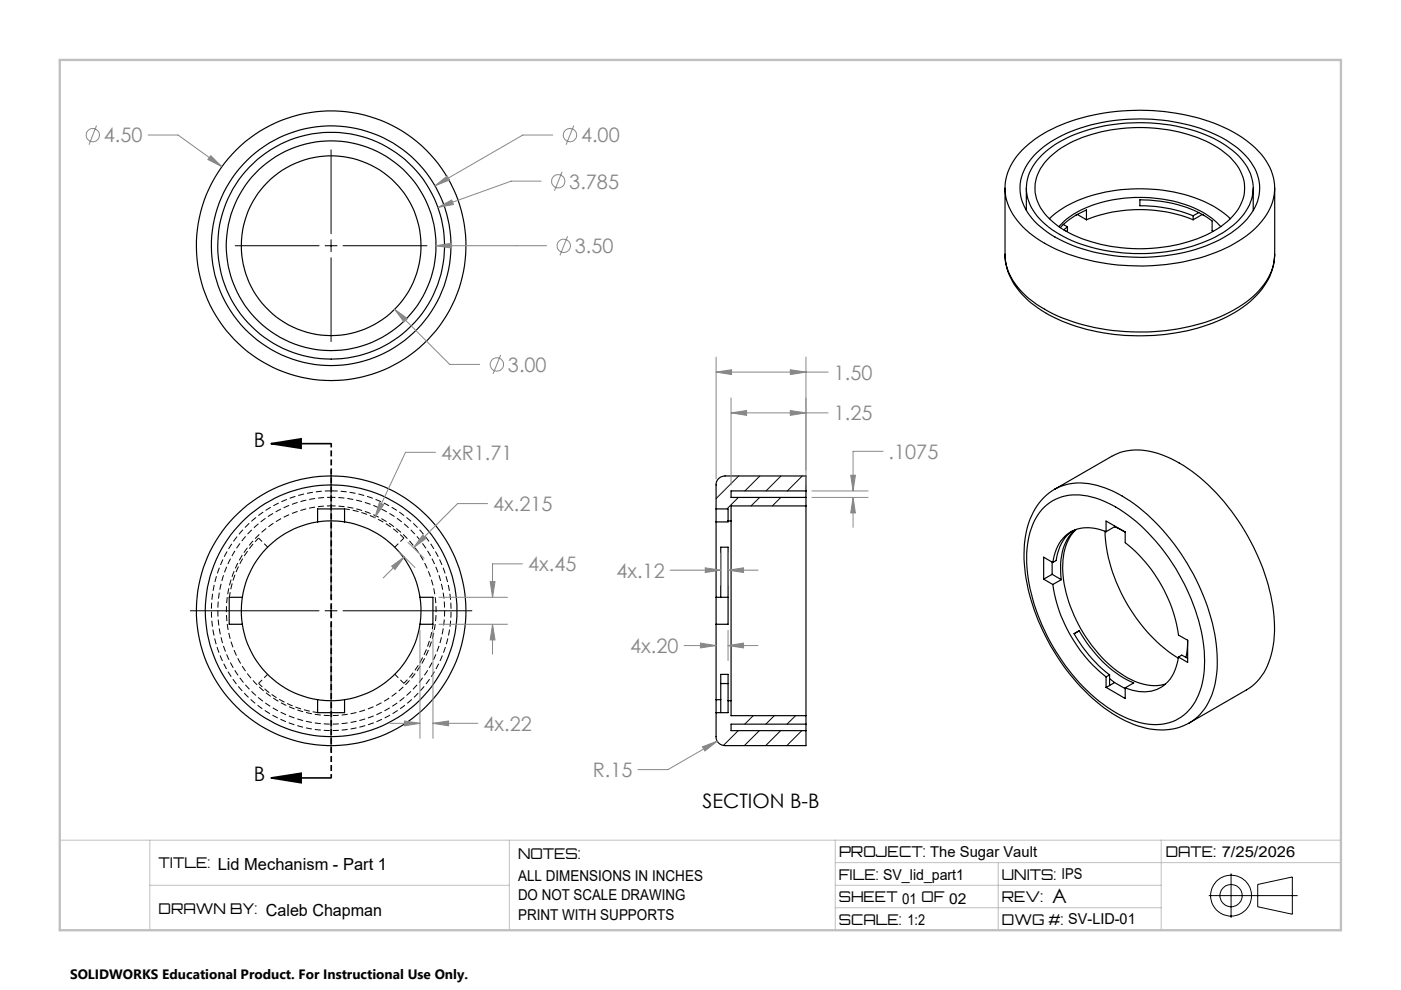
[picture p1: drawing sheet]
<svg xmlns="http://www.w3.org/2000/svg" width="297mm" height="210mm" viewBox="0 0 297 210" stroke-linecap="round" stroke-linejoin="round" font-family="sans-serif">
<path d="M54.8 114a21.8 21.8 0 0 0-6.2 12.6M56.7 116l-1.9-2M83.7 116l1.9-2M85.6 114a21.8 21.8 0 0 0-12.5-6.2M54.8 144.8a21.8 21.8 0 0 0 12.5 6.2M56.7 142.9l-1.9 1.9M83.7 142.9l1.9 1.9M85.6 144.8a21.8 21.8 0 0 0 6.2-12.5" fill="none" stroke="#000" stroke-width=".21" stroke-dasharray="1.3 .6" stroke-dashoffset=".2" stroke-linecap="butt"/>
<path d="M70.2 104a25.4 25.4 0 0 1 22.4 37.4 25.4 25.4 0 0 1-43.6 2.1 25.4 25.4 0 0 1 18.8-39.4l2.4-.1" fill="none" stroke="#000" stroke-width=".21" stroke-dasharray="1.3 .6" stroke-dashoffset="-.1" stroke-linecap="butt"/>
<path d="M70.2 105.4a24 24 0 0 1 21.2 35.4 24 24 0 0 1-41.2 2 24 24 0 0 1 17.7-37.3l2.3-.1M70.2 107.2a22.2 22.2 0 0 0-19.4 33 22.2 22.2 0 0 0 38.3 1 22.2 22.2 0 0 0-17.8-34h-1.1" fill="none" stroke="#000" stroke-width=".21" stroke-dasharray="1.3 .6" stroke-dashoffset=".4" stroke-linecap="butt"/>
<g fill="none" stroke="#000" stroke-width=".25">
<path d="M213 39.9v14M216.6 31.9a30.5 30.5 0 0 1 16.3-7.8 45.4 45.4 0 0 1 27.5 3.4 17.5 17.5 0 0 1 9.3 9.4 10.5 10.5 0 0 1-2.9 10.7 28.1 28.1 0 0 1-14.8 7.6 45.1 45.1 0 0 1-29.7-3.2 16.8 16.8 0 0 1-8.9-9.5 10.9 10.9 0 0 1 3.2-10.6zM217.5 39.9v4.7M219.1 33a26.7 26.7 0 0 1 14.4-7 40.1 40.1 0 0 1 25.6 3.3 15.3 15.3 0 0 1 7.4 7.7 9.5 9.5 0 0 1-2.8 10.1 27.9 27.9 0 0 1-15.8 7 39.3 39.3 0 0 1-24.3-3.9 14.6 14.6 0 0 1-7.1-7.8 9.7 9.7 0 0 1 2.6-9.4zM220.8 32.9a26.7 26.7 0 0 1 15.7-6.6 36.2 36.2 0 0 1 22.5 4 12.5 12.5 0 0 1 6.5 8.5 9.8 9.8 0 0 1-3.5 8.4 28.3 28.3 0 0 1-15.9 6.3 36.3 36.3 0 0 1-21.5-3.8 12.8 12.8 0 0 1-6.9-8.4 9.2 9.2 0 0 1 3.1-8.4zM222.4 33.3a23.5 23.5 0 0 1 12-5.6 34.8 34.8 0 0 1 22.9 3.1 12.5 12.5 0 0 1 6.3 7.4 9.1 9.1 0 0 1-3.5 8.7 28.6 28.6 0 0 1-16.9 5.8 31.7 31.7 0 0 1-18.9-4.7 10.7 10.7 0 0 1-4.9-7.8 9 9 0 0 1 3-6.9zM265.6 39.9v4.7M270.2 39.9v14a12.6 12.6 0 0 1-5.3 9.5 36.4 36.4 0 0 1-20.3 6.9 42.3 42.3 0 0 1-23.2-4.8 15.7 15.7 0 0 1-8.2-9.7l-.2-1.9M222.4 46.4a24.7 24.7 0 0 1 14.1-6.1 34.4 34.4 0 0 1 20.8 3.5l2.2 1.4 1.2 1.2M224.4 48a19.5 19.5 0 0 1 11.9-5.7 29.5 29.5 0 0 1 19.1 3l2 1.4 1.3 1.3M225.4 47.6l.8 .5M226.2 48.1l-.7 .6"/>
<path d="M226.2 48.1v.8l-.1 .1M228.2 45.5l-.2 .1M228.3 45.4l2 1.2M230.3 46.6v-2.1a16.4 16.4 0 0 0-5.6 3.7M230.3 46.6a30.7 30.7 0 0 1 22.6 0M252.9 45.7a29 29 0 0 0-11.3-2.1v-1.3a25.8 25.8 0 0 1 15.3 4.5v2.1l.2 .1M252.9 45.7v.9M254.1 45.1l-1.2 .6M254.8 45.4l-1.9 1.2M255 45.5l.1 .1M270.1 53.9a12.6 12.6 0 0 1-4.5 9.4 32.2 32.2 0 0 1-17.5 7.4 42.7 42.7 0 0 1-26.3-4.3 16.4 16.4 0 0 1-8.6-10.3l-.2-2.2M67.3 110.6a19 19 0 0 0-15.9 16"/>
<path d="M67.3 110.6l2.1-.2 3.6 .2M67.3 110.6v-2.7h5.7v2.7M73 110.6a19 19 0 0 1 16 16M151.8 110.6v16M151.8 107.9h2.5v2.5M154.3 110.4v.2h-2.5M154.3 110.4h.6M154.9 110.4v38.1M170.8 107.2v44.5M170.8 104v1.4M170.8 104v-3.1h-17.1a1.87 1.87 0 0 0-1.9 1.9v7.8M170.8 104h-15.9v1.4h15.9"/>
<path d="M170.8 107.2h-15.9v3.2M170.8 105.4v1.8M220.9 107.9a10 10 0 0 1 10.4-2.6 28.7 28.7 0 0 1 14.3 10.2 41.8 41.8 0 0 1 9.7 23.6 15.4 15.4 0 0 1-3.8 11.9 10.4 10.4 0 0 1-10.7 1.9 28.6 28.6 0 0 1-12.8-9 42.3 42.3 0 0 1-10.4-24.5 16.1 16.1 0 0 1 3.3-11.5zM223 119.1v2.6M223.1 119.2l-1.9-1.1v4.6M223.5 103.7a13.9 13.9 0 0 0-6.3 10.8 37.1 37.1 0 0 0 4.9 21.4 40.4 40.4 0 0 0 15.5 16.4 15.5 15.5 0 0 0 13.2 1.5l1.3-.6M223.5 103.7l12.1-7a12.4 12.4 0 0 1 10.7-.3 34.8 34.8 0 0 1 15.4 12.9 42.9 42.9 0 0 1 8.4 24.6 15.5 15.5 0 0 1-4.2 11l-1.7 1.3-12.1 7M223.5 103.7a12.3 12.3 0 0 1 10.7-.3 34 34 0 0 1 14.6 11.9 43.7 43.7 0 0 1 9.2 24.5 16 16 0 0 1-4.2 12.1l-1.7 1.3M227.3 112.5a8.4 8.4 0 0 0-3.5 6.3l-.7 .4M227.9 112.3a10.5 10.5 0 0 0-3.1 8.7l.1 1.8M228.1 112.2a9.9 9.9 0 0 0-2.9 7.3 28.9 28.9 0 0 0 7.5 18.8 18.1 18.1 0 0 0 11.4 7h1.3l1.6-.3M234.2 112.6a34.8 34.8 0 0 0 15.5 26.9"/>
<path d="M234.4 112.7a7.7 7.7 0 0 0-9.1 1.4 9.6 9.6 0 0 0-2.2 5.1M234.4 112.7v-2.3l4.1 2.4M236.2 111.6l2.3 1.2M236.2 111.6l-1.8 1.1M236.2 111.4v.2M238.5 112.8v2.2a30.8 30.8 0 0 1 11.3 19.6l1.9 1.1M51.4 132.3a19 19 0 0 0 15.9 16M51.4 126.6l-.2 2.6 .2 3.1M51.4 126.6h-2.8v5.7h2.8M89 132.3a19 19 0 0 1-16 16M89 126.6l.2 2.1-.2 3.6M89 126.6h2.8v5.7h-2.8"/>
<path d="M151.8 132.3v16M151.8 126.6h2.5M151.8 126.6v5.7M152.8 126.6v-10.6h1.5v16.3h-2.5M221.2 122.7l1.9 1.2M223 121.7l1.9 1.1M223 121.7l-1.8 1M223.1 123.9a30.8 30.8 0 0 0 11.3 19.5M224.9 122.8l-1.8 1.1M249.8 139.2a8.2 8.2 0 0 1-4.7 6.9 9.2 9.2 0 0 1-6.6-.3M249.8 139.2l.7-.4 1.2 .7M251.7 135.7l-.3 3.6"/>
<path d="M251.7 135.7v4.7l-1.9-1.2M67.3 148.3l2.6 .2 3.1-.2M67.3 148.3v2.7h5.7v-2.7M151.8 148.3v7.8a1.87 1.87 0 0 0 1.9 1.9h17.1v-3.2M151.8 148.3h1M152.8 148.3v-5.4h1.5v5.6M152.8 148.3v2.7M152.8 144.9h1.5M154.3 148.5v2.5h-2.5M154.3 148.5h.6M154.9 148.5v3.2h15.9M170.8 153.5v1.3"/>
<path d="M170.8 153.5h-15.9v1.3h15.9M170.8 151.7v1.8M234.4 143.4v2.3M234.4 145.7l4.1 2.3v-2.2M235.2 143a28.7 28.7 0 0 1-7.6-8.7l1.1-.6a25.5 25.5 0 0 0 11.6 11l-1.8 1.1M235.2 143.8l1 .8M235.2 143l-.8 .4M235.2 145.3l-.8 .4M235.2 143v2.3M236.2 144.6l2.3 1.4M236.2 144.6l-1 .7M252.1 153.2h.1"/>
<circle cx="70.2" cy="52.1" r="24"/>
<circle cx="70.2" cy="52.1" r="28.6"/>
<circle cx="70.2" cy="52.1" r="22.2"/>
<circle cx="70.2" cy="52.1" r="19.1"/>
<circle cx="70.2" cy="52.1" r="25.4"/>
<circle cx="70.2" cy="129.4" r="26.7"/>
<circle cx="70.2" cy="129.4" r="28.6"/>
</g>
<g fill="none" stroke="#000" stroke-width=".21">
<path d="M156.5 105.4l-2.4 2.5M156.6 100.9l-4.8 4.8M161 105.4l-1.8 1.8M161 100.9l-3.1 3.1M165.5 105.4l-1.8 1.8M165.5 100.9l-3.2 3.1M170 100.9l-3.1 3.1M156.5 154.8l-3.2 3.2M159.6 151.7l-1.8 1.8M160.9 154.8l-3.1 3.2M164.1 151.7l-1.8 1.8M165.5 154.8l-3.2 3.2"/>
<path d="M168.6 151.7l-1.8 1.8M169.9 154.8l-3.1 3.2"/>
</g>
<path d="M89 133.6v22.9M91.8 133.6v22.9M82.7 153.3h6.3M85.7 152.8l3.3 .5-3.3 .5zM91.8 153.3h9.5" fill="none" stroke="#888" stroke-width=".21"/>
<path d="M12.7 178.1h271.5M31.7 178.1v19M107.9 178.1v19M177 178.1v19M246.1 178.1v19M31.7 187.6h76.2M177 187.6h69.1M177 182.8h107.2M177 192.4h69.1M211.6 182.8v14.3" fill="none" stroke="#c0c0c0" stroke-width=".21"/>
<path d="M12.7 12.7h271.5v184.4h-271.5z" fill="none" stroke="#c0c0c0" stroke-width=".5"/>
<path d="M85.7 152.8l3.3 .5-3.3 .5z" fill="#888"/>
<path d="M91.8 153.3l3.3-.5v1z" fill="none" stroke="#888" stroke-width=".21"/>
<path d="M91.8 153.3l3.3-.5v1z" fill="#888"/>
<path d="M110.7 119.5h-6.3v7.1M93 132.3h14.6M93 126.6h14.6M104.4 132.3l.5 3.3h-1zM104.4 132.3v6.3" fill="none" stroke="#888" stroke-width=".21"/>
<path d="M104.4 132.3l.5 3.3h-1z" fill="#888"/>
<path d="M103.9 123.3h1l-.5 3.3z" fill="none" stroke="#888" stroke-width=".21"/>
<path d="M103.9 123.3h1l-.5 3.3z" fill="#888"/>
<path d="M92.3 95.9h-6.4l-6.5 13.8M80.4 106.5l.9 .5-1.9 2.7z" fill="none" stroke="#888" stroke-width=".21"/>
<path d="M80.4 106.5l.9 .5-1.9 2.7z" fill="#888"/>
<path d="M83 120l2.7-2-2 2.7zM84.6 116.9l3.3 3.4M85.7 118l-4.5 4.5M86.5 114.9l3.4 3.4M103.3 106.7h-6.3l-9.4 9.4" fill="none" stroke="#888" stroke-width=".21"/>
<path d="M83 120l2.7-2-2 2.7z" fill="#888"/>
<path d="M89.6 113.4l.7 .7-2.7 2z" fill="none" stroke="#888" stroke-width=".21"/>
<path d="M89.6 113.4l.7 .7-2.7 2z" fill="#888"/>
<path d="M57.5 94l6.3-1v2zM57.5 94h12.7M57.5 164.9l6.3-1v2zM57.5 164.9h12.7" fill="none" stroke="#000" stroke-width=".35"/>
<path d="M57.5 94l6.3-1v2zM57.5 164.9l6.3-1v2z" fill="#000"/>
<path d="M148.9 158.3l3.1-1.2-2.6 2zM152 157.1l-10.4 6h-6.4" fill="none" stroke="#888" stroke-width=".21"/>
<path d="M70.2 94v70.9" fill="none" stroke="#000" stroke-width=".35" stroke-dasharray="1.3 .6" stroke-dashoffset=".4" stroke-linecap="butt"/>
<path d="M70.2 99.6v27.3M40.3 129.4h27.3M68.9 129.4h2.5M70.2 128.2v2.5M70.2 132v27.3M72.7 129.4h27.3" fill="none" stroke="#000" stroke-width=".21"/>
<path d="M148.9 158.3l3.1-1.2-2.6 2z" fill="#888"/>
<path d="M151.8 78.9l3.2-.5v1zM151.8 75.7v25.8M151.8 78.9h23.7M170.8 75.7v23.9" fill="none" stroke="#888" stroke-width=".21"/>
<path d="M151.8 78.9l3.2-.5v1z" fill="#888"/>
<path d="M167.5 78.4l3.3 .5-3.3 .5z" fill="none" stroke="#888" stroke-width=".21"/>
<path d="M167.5 78.4l3.3 .5-3.3 .5z" fill="#888"/>
<path d="M187.1 95.6h-6.3v8.4M172.1 104h11.9M172.1 105.4h11.9M180.3 100.7h1l-.5 3.3zM180.8 105.4v6.4" fill="none" stroke="#888" stroke-width=".21"/>
<path d="M180.3 100.7h1l-.5 3.3z" fill="#888"/>
<path d="M180.8 105.4l.5 3.3h-1z" fill="none" stroke="#888" stroke-width=".21"/>
<path d="M180.8 105.4l.5 3.3h-1z" fill="#888"/>
<path d="M154.9 87.5l3.3-.5v1zM154.9 84.3v18.5M154.9 87.5h20.6M170.8 84.3v18.5" fill="none" stroke="#888" stroke-width=".21"/>
<path d="M154.9 87.5l3.3-.5v1z" fill="#888"/>
<path d="M167.5 87l3.3 .5-3.3 .5z" fill="none" stroke="#888" stroke-width=".21"/>
<path d="M167.5 87l3.3 .5-3.3 .5z" fill="#888"/>
<path d="M145 136.8h6.8M154.3 136.8l3.3-.5v1zM154.3 133.6v6.4M154.3 136.8h6.4" fill="none" stroke="#888" stroke-width=".21"/>
<path d="M154.3 136.8l3.3-.5v1z" fill="#888"/>
<path d="M148.4 136.3l3.4 .5-3.4 .5z" fill="none" stroke="#888" stroke-width=".21"/>
<path d="M148.4 136.3l3.4 .5-3.4 .5z" fill="#888"/>
<path d="M152.8 117.2v6.8M154.3 117.2v6.8M142 120.8h10.8M149.5 120.3l3.3 .5-3.3 .5zM154.3 120.8h6.4" fill="none" stroke="#888" stroke-width=".21"/>
<path d="M149.5 120.3l3.3 .5-3.3 .5z" fill="#888"/>
<path d="M154.3 120.8l3.3-.5v1z" fill="none" stroke="#888" stroke-width=".21"/>
<path d="M154.3 120.8l3.3-.5v1z" fill="#888"/>
<g fill="none" stroke="#888" stroke-width=".21">
<path d="M20.5 26.6l-1.6 4.1M31.4 28.6h6.3l9.3 6.7M44.7 33l2.3 2.3-2.9-1.5z"/>
<circle cx="19.7" cy="28.6" r="1.41"/>
</g>
<path d="M44.7 33l2.3 2.3-2.9-1.5z" fill="#888"/>
<g fill="none" stroke="#888" stroke-width=".21">
<path d="M92.2 39.4l2.6-2.1 .5 .8zM117.2 28.6h-6.4l-18.6 10.8M121.6 26.6l-1.6 4.1"/>
<circle cx="120.8" cy="28.6" r="1.41"/>
</g>
<path d="M92.2 39.4l2.6-2.1 .5 .8z" fill="#888"/>
<g fill="none" stroke="#888" stroke-width=".21">
<path d="M114.7 38.4h-6.4l-15.5 5.6M119.1 36.4l-1.6 4M92.8 44l2.9-1.6 .4 .9z"/>
<circle cx="118.3" cy="38.4" r="1.42"/>
</g>
<path d="M92.8 44l2.9-1.6 .4 .9z" fill="#888"/>
<g fill="none" stroke="#888" stroke-width=".21">
<path d="M92.4 52.1l3.3-.6v1.1zM92.4 52.1h23.5M120.3 50.1l-1.6 4"/>
<circle cx="119.5" cy="52.1" r="1.41"/>
</g>
<path d="M92.4 52.1l3.3-.6v1.1z" fill="#888"/>
<g fill="none" stroke="#888" stroke-width=".21">
<path d="M83.6 65.6l2.8 1.9-.8 .7zM83.6 65.6l11.7 11.6h6.4M106.1 75.2l-1.6 4"/>
<circle cx="105.3" cy="77.2" r="1.41"/>
</g>
<path d="M83.6 65.6l2.8 1.9-.8 .7z" fill="#888"/>
<g fill="none" stroke="#000" stroke-width=".21">
<path d="M70.2 31.8v17.7M49.8 52.1h17.8M68.9 52.1h2.5M70.2 50.8v2.5M70.2 54.6v17.8M72.7 52.1h17.8M256.2 189.8h18.8M260.9 185.1v9.4M266.6 187.4l7.3-1.5v7.9l-7.3-1.6z"/>
<circle cx="260.9" cy="189.8" r="4.3"/>
<circle cx="260.9" cy="189.8" r="2.36"/>
</g>
<g font-size="4.2" fill="#888">
<text x="22" y="30.2">4.50</text>
<text x="123.1" y="30.2">4.00</text>
<text x="120.7" y="39.9">3.785</text>
<text x="121.8" y="53.6">3.50</text>
<text x="107.7" y="78.8">3.00</text>
<text x="176.7" y="80.5">1.50</text>
<text x="176.7" y="89.1">1.25</text>
<text x="93.5" y="97.5">4xR1.71</text>
<text x="188.3" y="97.2">.1075</text>
<text x="104.5" y="108.3">4x.215</text>
<text x="111.9" y="121.1">4x.45</text>
<text x="130.6" y="122.4">4x.12</text>
<text x="133.6" y="138.4">4x.20</text>
<text x="102.5" y="154.9">4x.22</text>
<text x="125.6" y="164.7">R.15</text>
</g>
<g font-size="4.2">
<text x="53.8" y="94.7">B</text>
<text x="53.8" y="165.6">B</text>
<text x="148.9" y="171.2">SECTION B-B</text>
<text x="223" y="191.4">A</text>
</g>
<g font-size="3.2">
<text x="177.8" y="181.7">PROJECT: The Sugar Vault</text>
<text x="109.8" y="186.6">ALL DIMENSIONS IN INCHES</text>
<text x="109.8" y="190.8">DO NOT SCALE DRAWING</text>
<text x="109.8" y="195">PRINT WITH SUPPORTS</text>
</g>
<g font-size="3.1">
<text x="33.6" y="183.9">TITLE: Lid Mechanism - Part 1</text>
<text x="109.8" y="182">NOTES:</text>
<text x="247.1" y="181.7">DATE: 7/25/2026</text>
<text x="177.8" y="186.5">FILE: SV_lid_part1</text>
<text x="177.8" y="191.2">SHEET 01 OF 02</text>
<text x="212.3" y="186.4">UNITS: IPS</text>
<text x="212.3" y="191.2">REV:</text>
<text x="33.6" y="193.7">DRAWN BY: Caleb Chapman</text>
<text x="177.8" y="196">SCALE: 1:2</text>
<text x="212.3" y="196">DWG #: SV-LID-01</text>
</g>
<text font-size="2.9" x="14.8" y="207.5">SOLIDWORKS Educational Product. For Instructional Use Only.</text>
</svg>
